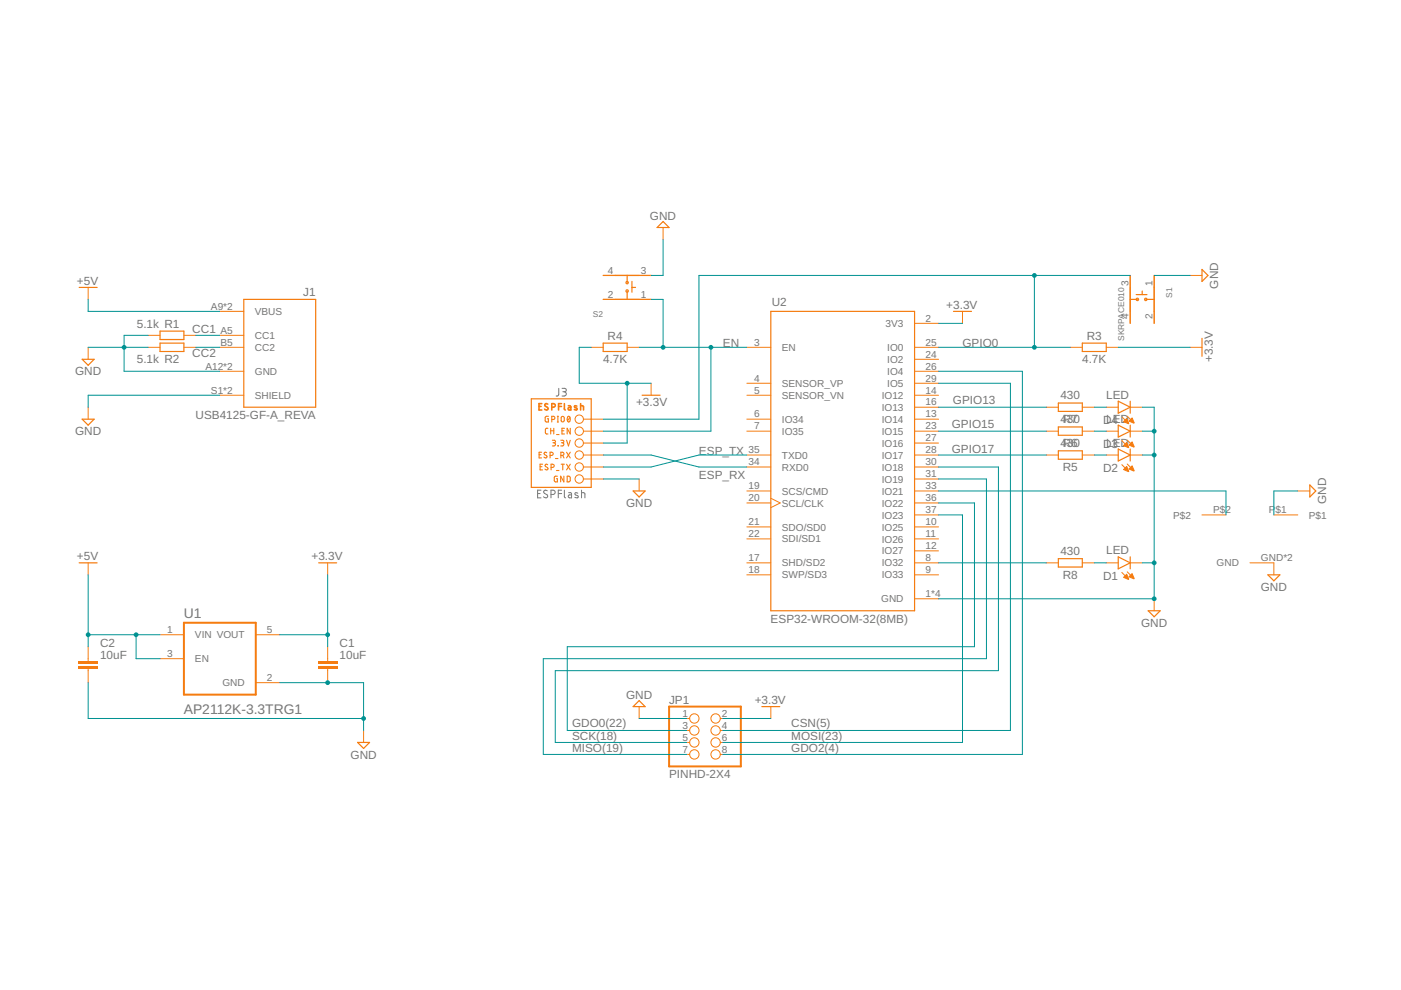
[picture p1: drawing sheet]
<svg xmlns="http://www.w3.org/2000/svg" width="297mm" height="210mm" viewBox="0 0 297 210" stroke-linecap="round" stroke-linejoin="round" font-family="sans-serif">
<g fill="none" stroke="#757575" stroke-width=".21">
<path d="M118.5 82.3l-.1 1.4-.2 .2-.3 .1M119.2 82.3h.5a.36 .36 0 0 1 .4 .4 .36 .36 0 0 1-.4 .4h-.4M119.6 83.1a.46 .46 0 0 1 .5 .4 .46 .46 0 0 1-.5 .5h-.4M114 104.6h.5M114.7 103.9h-.7v1.7h.7M116 104.1l-.2-.1a.38 .38 0 0 0-.5 .1 .38 .38 0 0 0 .1 .5l.6 .3a.41 .41 0 0 1 0 .6 .41 .41 0 0 1-.6 0l-.2-.2M116.8 104.8h.5a.46 .46 0 0 0 .4-.4 .46 .46 0 0 0-.4-.5h-.5v1.7M118.4 104.6h.7M119.1 103.9h-.7v1.7M119.7 103.9v1.4l.2 .3M120.6 104.5h.4l.2 .2v.9l-.6-.1-.1-.2v-.3l.7-.1M122.5 104.6l-.4-.1-.2 .2 .7 .5v.2l-.2 .2-.5-.1"/>
<path d="M123.3 104.5l.7 .1v1M123.3 103.9v1.7"/>
</g>
<path d="M39 132h15.2v15.3h-15.2z" fill="none" stroke="#f57c10" stroke-width=".42"/>
<g fill="none" stroke="#f57c10" stroke-width=".21">
<path d="M18.7 60.9v2.6M18.7 73.6v2.6M31.4 71.1h2.5M39 71.1h2.5M46.6 71.1h5.1M46.6 73.6h5.1M46.6 66h5.1M46.6 78.7h5.1M46.6 83.8h5.1M18.7 119.3v2.6M33.9 134.6h5.1M33.9 139.7h5.1"/>
<path d="M54.2 134.6h5.1M54.2 144.7h5.1M77.1 154.9v2.5"/>
</g>
<path d="M16.8 60.9h3.8M17.4 76.2h2.6l-1.3 1.2zM33.9 70.2h5.1v1.8h-5.1zM51.7 63.5h15.2v22.8h-15.2zM16.8 119.3h3.8M75.8 157.4h2.6l-1.3 1.3z" fill="none" stroke="#f57c10" stroke-width=".25"/>
<g fill="#f57c10">
<path d="M67.4 141.2h4.1v.5h-4.1z" fill-rule="evenodd"/>
<path d="M67.4 140.2h4.1v.5h-4.1z" fill-rule="evenodd"/>
</g>
<g fill="#f57c10">
<path d="M67.4 141.2h4.1v.5h-4.1zM67.4 141.2v.5h4.1v-.5z"/>
<path d="M67.4 140.2h4.1v.5h-4.1zM67.4 140.2v.5h4.1v-.5z"/>
</g>
<path d="M69.5 137.1v3.1M69.5 141.7v3" fill="none" stroke="#f57c10" stroke-width=".21"/>
<g fill="#f57c10">
<path d="M16.7 141.2h4v.5h-4z" fill-rule="evenodd"/>
<path d="M16.7 140.2h4v.5h-4z" fill-rule="evenodd"/>
</g>
<g fill="#f57c10">
<path d="M16.7 141.2h4v.5h-4zM16.7 141.2v.5h4v-.5z"/>
<path d="M16.7 140.2h4v.5h-4zM16.7 140.2v.5h4v-.5z"/>
</g>
<path d="M18.7 86.3v2.6M138 81.3v2.5M69.5 119.3v2.6M18.7 137.1v3.1M18.7 141.7v3" fill="none" stroke="#f57c10" stroke-width=".21"/>
<path d="M133 58.4h2.5M130.4 63.5h5.1M17.4 88.9h2.6l-1.3 1.2zM136.1 83.8h3.9M67.6 119.3h3.8" fill="none" stroke="#f57c10" stroke-width=".25"/>
<g fill="#f57c10">
<path d="M132.6 59.7a.38 .38 0 0 1 .6-.1 .38 .38 0 0 1-.1 .7 .38 .38 0 0 1-.5-.4l.4-.1 .1 .1-.1 .1-.4-.1z" fill-rule="evenodd"/>
<path d="M132.6 61.5a.38 .38 0 0 1 .6-.1 .38 .38 0 0 1-.1 .6 .38 .38 0 0 1-.5-.3l.4-.1 .1 .1-.1 .1-.4-.1z" fill-rule="evenodd"/>
</g>
<g fill="#f57c10">
<path d="M132.6 59.7l.6-.1 .2 .3-.1 .2-.1 .2h-.4l-.2-.4 .4-.1 .1 .1-.1 .2-.4-.2zM132.8 59.6l-.2 .3 .4 .1 .1-.1-.1-.1-.4 .1v.2l.6 .2 .1-.4v-.2l-.1-.1z"/>
<path d="M132.6 61.5l.6-.1 .2 .3-.1 .2-.1 .1h-.4l-.2-.3 .4-.1 .1 .1-.1 .1-.4-.1zM132.8 61.4l-.2 .3 .4 .1 .1-.1-.1-.1-.4 .1v.2l.6 .1 .1-.3v-.2l-.1-.1z"/>
</g>
<path d="M127.9 58.4h10.1M133 58.4v1.5M134 59.7v2.3M140.6 47l1.3 1.2h-2.6zM127.9 72.7h5.1v1.8h-5.1zM127.9 63.5h10.1M133 61.7v1.8M134 60.9h.7M229.5 72.7h5v1.8h-5zM239.6 60.9v2.6M244.7 60.9v5.1M254.8 71.7v3.8" fill="none" stroke="#f57c10" stroke-width=".25"/>
<path d="M127.9 58.4h2.5M135.5 58.4h2.5M140.6 48.2v2.6M125.3 73.6h2.6M127.9 63.5h2.5M133 73.6h2.5M135.5 63.5h2.5M226.9 73.6h2.6M234.5 73.6h2.6M252.3 73.6h2.5" fill="none" stroke="#f57c10" stroke-width=".21"/>
<g fill="#f57c10">
<path d="M241 63.1a.38 .38 0 0 1 .5 .2 .38 .38 0 0 1-.3 .5 .38 .38 0 0 1-.4-.3l.4-.1 .1 .1h-.5z" fill-rule="evenodd"/>
<path d="M242.6 63.3a.38 .38 0 0 1 .6-.1 .38 .38 0 0 1-.1 .6 .38 .38 0 0 1-.6-.3l.4-.1 .2 .1-.2 .1-.4-.1z" fill-rule="evenodd"/>
</g>
<g fill="#f57c10">
<path d="M240.8 63.3l.5-.2 .2 .4v.2l-.2 .1h-.3l-.2-.3 .4-.1 .1 .1-.1 .1-.4-.1zM241 63.1l-.2 .4 .4 .1 .1-.1-.1-.1-.4 .1v.2l.5 .1 .2-.3v-.2l-.2-.2z"/>
<path d="M242.6 63.3l.5-.2 .2 .4-.1 .2-.1 .1h-.4l-.2-.3 .4-.1 .2 .1-.2 .1-.4-.1zM242.7 63.1l-.2 .4 .4 .1 .2-.1-.2-.1-.4 .1 .1 .2 .5 .1 .2-.3-.1-.2-.1-.2z"/>
</g>
<g fill="none" stroke="#f57c10" stroke-width=".25">
<path d="M239.6 58.4v10.2M244.7 58.4v10.2M254.8 57.1l1.3 1.3-1.3 1.3zM33.9 72.7h5.1v1.8h-5.1zM163.4 66h30.5v63.5h-30.5zM202.2 66h3.8M239.6 63.5h1.6M240.9 62.5h2.3M242.2 61.7v.8M242.9 63.5h1.8M112.6 84.6h12.7v18.7h-12.7zM224.4 85.4h5.1v1.8h-5.1z"/>
<path d="M224.4 90.5h5.1v1.8h-5.1zM224.4 95.6h5.1v1.8h-5.1zM237.1 85.1l2.5 1.2-2.5 1.3zM237.1 90.1l2.5 1.3-2.5 1.3zM237.1 95.2l2.5 1.3-2.5 1.2zM239.6 85.1v2.5M239.6 90.1v2.6M239.6 95.2v2.5M134.2 104.1h2.6l-1.3 1.3zM224.4 118.4h5.1v1.8h-5.1zM237.1 118.1l2.5 1.2-2.5 1.3zM239.6 118.1v2.5"/>
<path d="M277.7 102.8l1.3 1.3-1.3 1.3zM243.4 129.5h2.6l-1.3 1.3zM268.8 121.9h2.6l-1.3 1.2zM135.5 148.5l1.3 1.3h-2.6zM161.5 149.8h3.8"/>
</g>
<g fill="none" stroke="#f57c10" stroke-width=".21">
<path d="M239.6 58.4v2.5M244.7 58.4v2.5M252.3 58.4h2.5M31.4 73.6h2.5M39 73.6h2.5M158.3 73.6h5.1M193.9 73.6h5.1M193.9 68.6h5.1M193.9 76.2h5.1M193.9 78.7h5.1M204.1 66v2.6M239.6 66v2.6"/>
<path d="M244.7 66v2.6M123.7 88.9h4.2M123.7 91.4h4.2M123.7 93.9h4.2M123.7 96.5h4.2M123.7 99h4.2M158.3 81.3h5.1M158.3 83.8h5.1M158.3 88.9h5.1M158.3 91.4h5.1M158.3 96.5h5.1M158.3 99h5.1"/>
<path d="M193.9 81.3h5.1M193.9 83.8h5.1M193.9 88.9h5.1M193.9 91.4h5.1M193.9 86.3h5.1M193.9 93.9h5.1M193.9 96.5h5.1M193.9 99h5.1M221.8 91.4h2.6M221.8 86.3h2.6M221.8 96.5h2.6M229.5 91.4h2.5"/>
<path d="M229.5 86.3h2.5M229.5 96.5h2.5M234.5 91.4h2.6M234.5 86.3h2.6M234.5 96.5h2.6M237.8 98.5l1.4 1.4M237.8 93.4l1.4 1.4M237.8 88.4l1.4 1.4M239 98.4l1.4 1.4M239 93.3l1.4 1.4M239 88.2l1.4 1.4M239.6 91.4h2.6"/>
<path d="M239.6 86.3h2.6M239.6 96.5h2.6M123.7 101.6h4.2M135.5 101.6v2.5M158.3 119.3h5.1M158.3 111.7h5.1M158.3 114.3h5.1M158.3 104.1h5.1M158.3 106.6h5.1M163.4 105.6l2 1-2 1M193.9 119.3h5.1M193.9 111.7h5.1"/>
<path d="M193.9 114.3h5.1M193.9 116.8h5.1M193.9 101.6h5.1M193.9 104.1h5.1M193.9 106.6h5.1M193.9 109.2h5.1M221.8 119.3h2.6M229.5 119.3h2.5M234.5 119.3h2.6M239.6 119.3h2.6M254.8 109.2h5.1M265 119.3h5.1v2.6"/>
<path d="M270.1 109.2h5.1M275.2 104.1h2.5M158.3 121.9h5.1M193.9 127h5.1M193.9 121.9h5.1M237.8 121.4l1.4 1.4M239 121.2l1.4 1.4M244.7 127v2.5M135.5 149.8v2.5M145.6 152.3h.6M145.6 154.9h.6M145.6 157.4h.6"/>
<path d="M145.6 160h.6M152.7 152.3h.6M152.7 154.9h.6M152.7 157.4h.6M152.7 160h.6M163.4 149.8v2.5"/>
<circle cx="122.8" cy="93.9" r=".89"/>
<circle cx="122.8" cy="96.5" r=".89"/>
<circle cx="122.8" cy="99" r=".89"/>
<circle cx="122.8" cy="88.9" r=".89"/>
<circle cx="122.8" cy="91.4" r=".89"/>
<circle cx="122.8" cy="101.6" r=".89"/>
<circle cx="147.2" cy="152.3" r=".99"/>
<circle cx="147.2" cy="157.4" r=".99"/>
<circle cx="147.2" cy="160" r=".99"/>
<circle cx="147.2" cy="154.9" r=".99"/>
<circle cx="151.7" cy="157.4" r=".99"/>
<circle cx="151.7" cy="152.3" r=".99"/>
<circle cx="151.7" cy="160" r=".99"/>
<circle cx="151.7" cy="154.9" r=".99"/>
</g>
<g fill="#f57c10" stroke="#f57c10" stroke-width=".21">
<path d="M238.2 122.4l.7-.7 .4 1.1z" fill-rule="evenodd"/>
<path d="M239.4 122.3l.6-.7 .5 1.1z" fill-rule="evenodd"/>
<path d="M238.2 99.6l.7-.7 .4 1z" fill-rule="evenodd"/>
<path d="M239.4 99.4l.6-.6 .5 1z" fill-rule="evenodd"/>
<path d="M238.2 94.5l.7-.7 .4 1.1z" fill-rule="evenodd"/>
<path d="M239.4 94.4l.6-.7 .5 1z" fill-rule="evenodd"/>
<path d="M238.2 89.4l.7-.7 .4 1.1z" fill-rule="evenodd"/>
<path d="M239.4 89.3l.6-.7 .5 1z" fill-rule="evenodd"/>
</g>
<g fill="none" stroke="#f57c10" stroke-width=".23">
<path d="M114.3 96.4h.4M114.5 99h.4M114.8 95.9h-.5v1.2h.5M115 98.4h-.5v1.2h.5M115.9 96l-.4-.1-.1 .3 .4 .4a.33 .33 0 0 1 0 .5 .33 .33 0 0 1-.5-.2M116.1 98.5l-.4-.1-.1 .3 .5 .4a.33 .33 0 0 1-.1 .5 .33 .33 0 0 1-.5-.1M116.2 90.8h-.4l-.2 .3 .1 .7 .5 .2M116.3 88.3l-.7 .1v.8l.2 .3h.5v-.7h-.2M116.6 96.6l.6-.2v-.4l-.6-.1v1.2M116.8 90.8v1.2M116.8 91.3h.6M116.8 99.1l.6-.1v-.4l-.6-.2v1.2"/>
<path d="M117 88.9l.6-.1v-.4l-.6-.1v1.2M117.1 93.3h.4l.3 .3-.2 .3h-.4M117.4 90.8v1.2M117.4 93.9l.3 .1v.4l-.6 .2M117.8 97.2h.5M118 99.8h.5M118 92.1h.5M118.2 89.5h.2M118.2 88.3h.2M118.3 88.3v1.2M118.3 94.6h.1M118.9 93.3h.4l.2 .3-.1 .3h-.4"/>
<path d="M118.9 96.6l.6-.2v-.4l-.6-.1v1.2M119 98.4h.7M119.1 88.3h.3l.2 .3v.7l-.2 .2-.4-.2zM119.1 91.3h.4M119.2 93.9l.3 .1v.4l-.6 .2M119.3 96.6l.3 .5M119.3 98.4v1.2M119.7 90.8h-.6v1.2h.6M120.1 95.9l.8 1.2M120.1 98.4l.8 1.2M120.1 93.3l.4 1.3 .4-1.3M120.4 88.3h.2a.66 .66 0 0 1 .3 .6 .66 .66 0 0 1-.4 .6l-.3-.6z"/>
<path d="M120.8 88.5l-.5 .7M120.9 90.8v1.2l-.7-1.2v1.2M120.9 95.9l-.8 1.2M120.9 98.4l-.8 1.2M118.2 101l-.6 .1-.1 .8 .2 .3h.5v-.7h-.2M119.5 101v1.2l-.6-1.2v1.2M120.2 101h.5l.2 .2v.8l-.2 .1-.5 .1z"/>
</g>
<path d="M114.3 86.2h.4M114.9 85.6h-.6v1.3h.6M116.1 85.7l-.4-.1-.2 .3 .2 .2 .4 .3a.37 .37 0 0 1-.1 .5 .37 .37 0 0 1-.5-.2M117 86.3h.3a.38 .38 0 0 0 .4-.3 .38 .38 0 0 0-.4-.4h-.3v1.3M118.4 86.2h.6M119 85.6h-.6v1.3M119.7 85.6v1.1l.2 .2M120.5 86l.4 .1 .1 .2v.6h-.4l-.1-.4 .5-.1M122.3 86.1l-.3-.1-.2 .2 .5 .4 .1 .2h-.6M123.1 86l.6 .1v.8M123.1 85.6v1.3" fill="none" stroke="#f57c10" stroke-width=".34"/>
<path d="M141.9 149.8h15.2v12.7h-15.2z" fill="none" stroke="#f57c10" stroke-width=".42"/>
<path d="M18.7 73.6h12.7M31.4 71.1h-5.1v7.6h20.3" fill="none" stroke="#009292" stroke-width=".21"/>
<circle cx="26.3" cy="73.6" r=".51" fill="#009292"/>
<path d="M25.8 73.6a.51 .51 0 0 1 1 0 .51 .51 0 0 1-1 0zM25.8 73.6a.51 .51 0 0 0 1 0 .51 .51 0 0 0-1 0z" fill="#009292"/>
<path d="M18.7 144.7v7.6h58.4M59.3 144.7h17.8v10.2" fill="none" stroke="#009292" stroke-width=".21"/>
<g fill="#009292">
<circle cx="69.5" cy="144.7" r=".51"/>
<circle cx="77.1" cy="152.3" r=".51"/>
</g>
<g fill="#009292">
<path d="M69 144.7a.51 .51 0 0 1 1 0 .51 .51 0 0 1-1 0zM69 144.7a.51 .51 0 0 0 1 0 .51 .51 0 0 0-1 0z"/>
<path d="M76.6 152.3a.51 .51 0 0 1 1 0 .51 .51 0 0 1-1 0zM76.6 152.3a.51 .51 0 0 0 1 0 .51 .51 0 0 0-1 0z"/>
</g>
<path d="M140.6 50.8v7.6h-2.6M244.7 58.4h7.6M46.6 83.8h-27.9v2.5M242.2 119.3h2.5v7.7h-45.7" fill="none" stroke="#009292" stroke-width=".21"/>
<circle cx="244.7" cy="127" r=".51" fill="#009292"/>
<path d="M244.2 127a.51 .51 0 0 1 1 0 .51 .51 0 0 1-1 0zM244.2 127a.51 .51 0 0 0 1 0 .51 .51 0 0 0-1 0z" fill="#009292"/>
<path d="M242.2 96.5h2.5v22.8" fill="none" stroke="#009292" stroke-width=".21"/>
<circle cx="244.7" cy="119.3" r=".51" fill="#009292"/>
<path d="M244.2 119.3a.51 .51 0 0 1 1 0 .51 .51 0 0 1-1 0zM244.2 119.3a.51 .51 0 0 0 1 0 .51 .51 0 0 0-1 0z" fill="#009292"/>
<path d="M242.2 91.4h2.5v5.1" fill="none" stroke="#009292" stroke-width=".21"/>
<circle cx="244.7" cy="96.5" r=".51" fill="#009292"/>
<path d="M244.2 96.5a.51 .51 0 0 1 1 0 .51 .51 0 0 1-1 0zM244.2 96.5a.51 .51 0 0 0 1 0 .51 .51 0 0 0-1 0z" fill="#009292"/>
<path d="M242.2 86.3h2.5v5.1" fill="none" stroke="#009292" stroke-width=".21"/>
<circle cx="244.7" cy="91.4" r=".51" fill="#009292"/>
<path d="M244.2 91.4a.51 .51 0 0 1 1 0 .51 .51 0 0 1-1 0zM244.2 91.4a.51 .51 0 0 0 1 0 .51 .51 0 0 0-1 0z" fill="#009292"/>
<path d="M127.9 101.6h7.6M275.2 104.1h-5.1v5.1M18.7 134.6h15.2M18.7 121.9v15.2M135.5 152.3h10.1" fill="none" stroke="#009292" stroke-width=".21"/>
<circle cx="18.7" cy="134.6" r=".51" fill="#009292"/>
<path d="M18.2 134.6a.51 .51 0 0 1 1 0 .51 .51 0 0 1-1 0zM18.2 134.6a.51 .51 0 0 0 1 0 .51 .51 0 0 0-1 0z" fill="#009292"/>
<path d="M28.9 134.6v5.1h5" fill="none" stroke="#009292" stroke-width=".21"/>
<circle cx="28.9" cy="134.6" r=".51" fill="#009292"/>
<path d="M28.3 134.6a.55 .55 0 0 1 1.1 0 .55 .55 0 0 1-1.1 0zM28.3 134.6a.55 .55 0 0 0 1.1 0 .55 .55 0 0 0-1.1 0z" fill="#009292"/>
<path d="M18.7 63.5v2.5h27.9M59.3 134.6h10.2M69.5 121.9v15.2" fill="none" stroke="#009292" stroke-width=".21"/>
<circle cx="69.5" cy="134.6" r=".51" fill="#009292"/>
<path d="M69 134.6a.51 .51 0 0 1 1 0 .51 .51 0 0 1-1 0zM69 134.6a.51 .51 0 0 0 1 0 .51 .51 0 0 0-1 0z" fill="#009292"/>
<path d="M125.3 73.6h-2.5v7.7h15.2M199 68.6h5.1M237.1 73.6h15.2M133 81.3v12.6h-5.1" fill="none" stroke="#009292" stroke-width=".21"/>
<circle cx="133" cy="81.3" r=".51" fill="#009292"/>
<path d="M132.5 81.3a.51 .51 0 0 1 1 0 .51 .51 0 0 1-1 0zM132.5 81.3a.51 .51 0 0 0 1 0 .51 .51 0 0 0-1 0z" fill="#009292"/>
<path d="M219.3 58.4v15.2M239.6 58.4h-91.4v30.5h-20.3M199 73.6h27.9M153.3 152.3h10.1" fill="none" stroke="#009292" stroke-width=".21"/>
<g fill="#009292">
<circle cx="219.3" cy="73.6" r=".51"/>
<circle cx="219.3" cy="58.4" r=".51"/>
</g>
<g fill="#009292">
<path d="M218.8 73.6a.51 .51 0 0 1 1 0 .51 .51 0 0 1-1 0zM218.8 73.6a.51 .51 0 0 0 1 0 .51 .51 0 0 0-1 0z"/>
<path d="M218.8 58.4a.51 .51 0 0 1 1 0 .51 .51 0 0 1-1 0zM218.8 58.4a.51 .51 0 0 0 1 0 .51 .51 0 0 0-1 0z"/>
</g>
<path d="M41.5 71.1h5.1M135.5 73.6h15.2M138 63.5h2.6v10.1" fill="none" stroke="#009292" stroke-width=".21"/>
<circle cx="140.6" cy="73.6" r=".51" fill="#009292"/>
<path d="M140.1 73.6a.51 .51 0 0 1 1 0 .51 .51 0 0 1-1 0zM140.1 73.6a.51 .51 0 0 0 1 0 .51 .51 0 0 0-1 0z" fill="#009292"/>
<path d="M158.3 73.6h-7.6v17.8h-22.8" fill="none" stroke="#009292" stroke-width=".21"/>
<circle cx="150.7" cy="73.6" r=".51" fill="#009292"/>
<path d="M150.2 73.6a.51 .51 0 0 1 1 0 .51 .51 0 0 1-1 0zM150.2 73.6a.51 .51 0 0 0 1 0 .51 .51 0 0 0-1 0z" fill="#009292"/>
<g fill="none" stroke="#009292" stroke-width=".21">
<path d="M41.5 73.6h5.1M199 78.7h17.8v81.3h-63.5M127.9 96.5h10.1l10.2 2.5h10.1M158.3 96.5h-10.1l-10.2 2.5h-10.1M199 99h12.7v43.2h-94v15.2h27.9M199 96.5h22.8M199 81.3h15.2v73.6h-60.9M199 91.4h22.8M199 86.3h22.8M232 96.5h2.5M232 91.4h2.5M232 86.3h2.5"/>
<path d="M199 119.3h22.8M199 109.2h5.1v48.2h-50.8M199 101.6h10.1v38.1h-93.9v20.3h30.4M199 106.6h7.6v30.5h-86.3v17.8h25.3M199 104.1h60.9v5.1M232 119.3h2.5"/>
</g>
<g font-size="2.9" fill="#757575">
<text x="39" y="131">U1</text>
<text x="39" y="151.3">AP2112K-3.3TRG1</text>
</g>
<g font-size="2.5" fill="#757575">
<text x="137.8" y="46.6">GND</text>
<text x="16.3" y="60.4">+5V</text>
<text x="64.3" y="62.7">J1</text>
<text x="163.6" y="64.9">U2</text>
<text x="200.6" y="65.5">+3.3V</text>
<text x="258.3" y="61.2" transform="rotate(-90 258.3 61.2)">GND</text>
<text x="29" y="69.4">5.1k R1</text>
<text x="40.8" y="70.6">CC1</text>
<text x="128.8" y="72">R4</text>
<text x="230.4" y="72">R3</text>
<text x="29" y="77.1">5.1k R2</text>
<text x="40.8" y="75.7">CC2</text>
<text x="127.9" y="77.1">4.7K</text>
<text x="153.3" y="73.6">EN</text>
<text x="204.1" y="73.6">GPIO0</text>
<text x="229.4" y="77.1">4.7K</text>
<text x="257.1" y="76.8" transform="rotate(-90 257.1 76.8)">+3.3V</text>
<text x="15.9" y="79.6">GND</text>
<text x="41.4" y="88.9">USB4125-GF-A_REVA</text>
<text x="134.9" y="86.1">+3.3V</text>
<text x="202" y="85.6">GPIO13</text>
<text x="224.8" y="89.8">4R370</text>
<text x="224.8" y="84.7">430</text>
<text x="233.9" y="89.9">D4</text>
<text x="234.5" y="89.6">LED</text>
<text x="234.5" y="84.6">LED</text>
<text x="15.9" y="92.3">GND</text>
<text x="201.8" y="96">GPIO17</text>
<text x="201.8" y="90.6">GPIO15</text>
<text x="224.8" y="94.8">4R360</text>
<text x="233.9" y="95">D3</text>
<text x="234.5" y="94.7">LED</text>
<text x="148.2" y="96.5">ESP_TX</text>
<text x="148.2" y="101.6">ESP_RX</text>
<text x="225.3" y="99.9">R5</text>
<text x="233.9" y="100">D2</text>
<text x="132.7" y="107.5">GND</text>
<text x="281.1" y="106.9" transform="rotate(-90 281.1 106.9)">GND</text>
<text x="16.3" y="118.8">+5V</text>
<text x="66" y="118.8">+3.3V</text>
<text x="224.8" y="117.7">430</text>
<text x="234.5" y="117.6">LED</text>
<text x="225.3" y="122.8">R8</text>
<text x="233.9" y="122.9">D1</text>
<text x="267.3" y="125.3">GND</text>
<text x="21.2" y="137.1">C2</text>
<text x="72" y="137.1">C1</text>
<text x="163.4" y="132.1">ESP32-WROOM-32(8MB)</text>
<text x="241.9" y="132.9">GND</text>
<text x="21.2" y="139.7">10uF</text>
<text x="72" y="139.7">10uF</text>
<text x="132.7" y="148.2">GND</text>
<text x="141.8" y="149.2">JP1</text>
<text x="160" y="149.3">+3.3V</text>
<text x="121.3" y="154.1">GDO0(22)</text>
<text x="167.8" y="154.1">CSN(5)</text>
<text x="74.3" y="160.9">GND</text>
<text x="121.3" y="156.9">SCK(18)</text>
<text x="121.3" y="159.5">MISO(19)</text>
<text x="167.8" y="156.9">MOSI(23)</text>
<text x="167.8" y="159.5">GDO2(4)</text>
<text x="141.8" y="165">PINHD-2X4</text>
</g>
<g font-size="2.1" fill="#757575">
<text x="128.9" y="58">4</text>
<text x="135.9" y="58">3</text>
<text x="44.7" y="65.7">A9*2</text>
<text x="128.9" y="63.1">2</text>
<text x="135.9" y="63.1">1</text>
<text x="239.3" y="60.6" transform="rotate(-90 239.3 60.6)">3</text>
<text x="244.3" y="60.6" transform="rotate(-90 244.3 60.6)">1</text>
<text x="46.7" y="70.7">A5</text>
<text x="54" y="71.9">CC1</text>
<text x="54" y="66.8">VBUS</text>
<text x="187.8" y="69.3">3V3</text>
<text x="196.2" y="68.2">2</text>
<text x="239.3" y="67.6" transform="rotate(-90 239.3 67.6)">4</text>
<text x="244.3" y="67.6" transform="rotate(-90 244.3 67.6)">2</text>
<text x="46.7" y="73.3">B5</text>
<text x="54" y="74.4">CC2</text>
<text x="159.9" y="73.3">3</text>
<text x="165.8" y="74.4">EN</text>
<text x="188.1" y="76.9">IO2</text>
<text x="188.1" y="74.4">IO0</text>
<text x="196.2" y="75.8">24</text>
<text x="196.2" y="73.3">25</text>
<text x="43.5" y="78.4">A12*2</text>
<text x="44.7" y="83.4">S1*2</text>
<text x="54" y="79.5">GND</text>
<text x="159.9" y="80.9">4</text>
<text x="159.9" y="83.4">5</text>
<text x="165.8" y="82">SENSOR_VP</text>
<text x="188.1" y="79.5">IO4</text>
<text x="188.1" y="82">IO5</text>
<text x="196.2" y="83.4">14</text>
<text x="196.2" y="78.4">26</text>
<text x="196.2" y="80.9">29</text>
<text x="54" y="84.6">SHIELD</text>
<text x="159.9" y="88.5">6</text>
<text x="165.8" y="84.6">SENSOR_VN</text>
<text x="165.8" y="89.6">IO34</text>
<text x="186.9" y="89.6">IO14</text>
<text x="186.9" y="84.6">IO12</text>
<text x="186.9" y="87.1">IO13</text>
<text x="196.2" y="88.5">13</text>
<text x="196.2" y="86">16</text>
<text x="159.9" y="91.1">7</text>
<text x="165.8" y="92.2">IO35</text>
<text x="186.9" y="92.2">IO15</text>
<text x="186.9" y="94.7">IO16</text>
<text x="196.2" y="91.1">23</text>
<text x="196.2" y="93.6">27</text>
<text x="158.7" y="98.7">34</text>
<text x="158.7" y="96.1">35</text>
<text x="165.8" y="99.8">RXD0</text>
<text x="165.8" y="97.2">TXD0</text>
<text x="186.9" y="97.2">IO17</text>
<text x="186.9" y="99.8">IO18</text>
<text x="196.2" y="96.1">28</text>
<text x="196.2" y="98.7">30</text>
<text x="196.2" y="101.2">31</text>
<text x="158.7" y="103.7">19</text>
<text x="158.7" y="106.3">20</text>
<text x="165.8" y="104.9">SCS/CMD</text>
<text x="165.8" y="107.4">SCL/CLK</text>
<text x="186.9" y="102.3">IO19</text>
<text x="186.9" y="104.9">IO21</text>
<text x="186.9" y="107.4">IO22</text>
<text x="196.2" y="103.7">33</text>
<text x="196.2" y="106.3">36</text>
<text x="158.7" y="111.4">21</text>
<text x="158.7" y="113.9">22</text>
<text x="165.8" y="112.5">SDO/SD0</text>
<text x="186.9" y="112.5">IO25</text>
<text x="186.9" y="109.9">IO23</text>
<text x="196.2" y="111.4">10</text>
<text x="196.2" y="113.9">11</text>
<text x="196.2" y="108.8">37</text>
<text x="248.7" y="109.9">P$2</text>
<text x="257.2" y="108.8">P$2</text>
<text x="269" y="108.8">P</text>
<text x="270.5" y="108.8">$1</text>
<text x="277.5" y="109.9">P$1</text>
<text x="158.7" y="119">17</text>
<text x="165.8" y="115">SDI/SD1</text>
<text x="186.9" y="115">IO26</text>
<text x="186.9" y="117.6">IO27</text>
<text x="196.2" y="119">8</text>
<text x="196.2" y="116.4">12</text>
<text x="267.4" y="119">GND*2</text>
<text x="158.7" y="121.5">18</text>
<text x="165.8" y="120.1">SHD/SD2</text>
<text x="165.8" y="122.6">SWP/SD3</text>
<text x="186.9" y="122.6">IO33</text>
<text x="186.9" y="120.1">IO32</text>
<text x="196.2" y="121.5">9</text>
<text x="257.9" y="120.1">GND</text>
<text x="186.8" y="127.7">GND</text>
<text x="196.2" y="126.6">1*4</text>
<text x="35.5" y="134.2">1</text>
<text x="41.3" y="135.3">VIN VOUT</text>
<text x="56.6" y="134.2">5</text>
<text x="35.5" y="139.3">3</text>
<text x="41.3" y="140.4">EN</text>
<text x="47.2" y="145.5">GND</text>
<text x="56.6" y="144.4">2</text>
<text x="144.7" y="152">1</text>
<text x="144.7" y="154.5">3</text>
<text x="153.1" y="152">2</text>
<text x="153.1" y="154.5">4</text>
<text x="144.7" y="157.1">5</text>
<text x="144.7" y="159.6">7</text>
<text x="153.1" y="157.1">6</text>
<text x="153.1" y="159.6">8</text>
</g>
<g font-size="1.8" fill="#757575">
<text x="248.5" y="63.1" transform="rotate(-90 248.5 63.1)">S1</text>
<text x="125.7" y="67.3">S2</text>
<text x="238.3" y="72.3" transform="rotate(-90 238.3 72.3)">SKRPACE010</text>
</g>
</svg>
